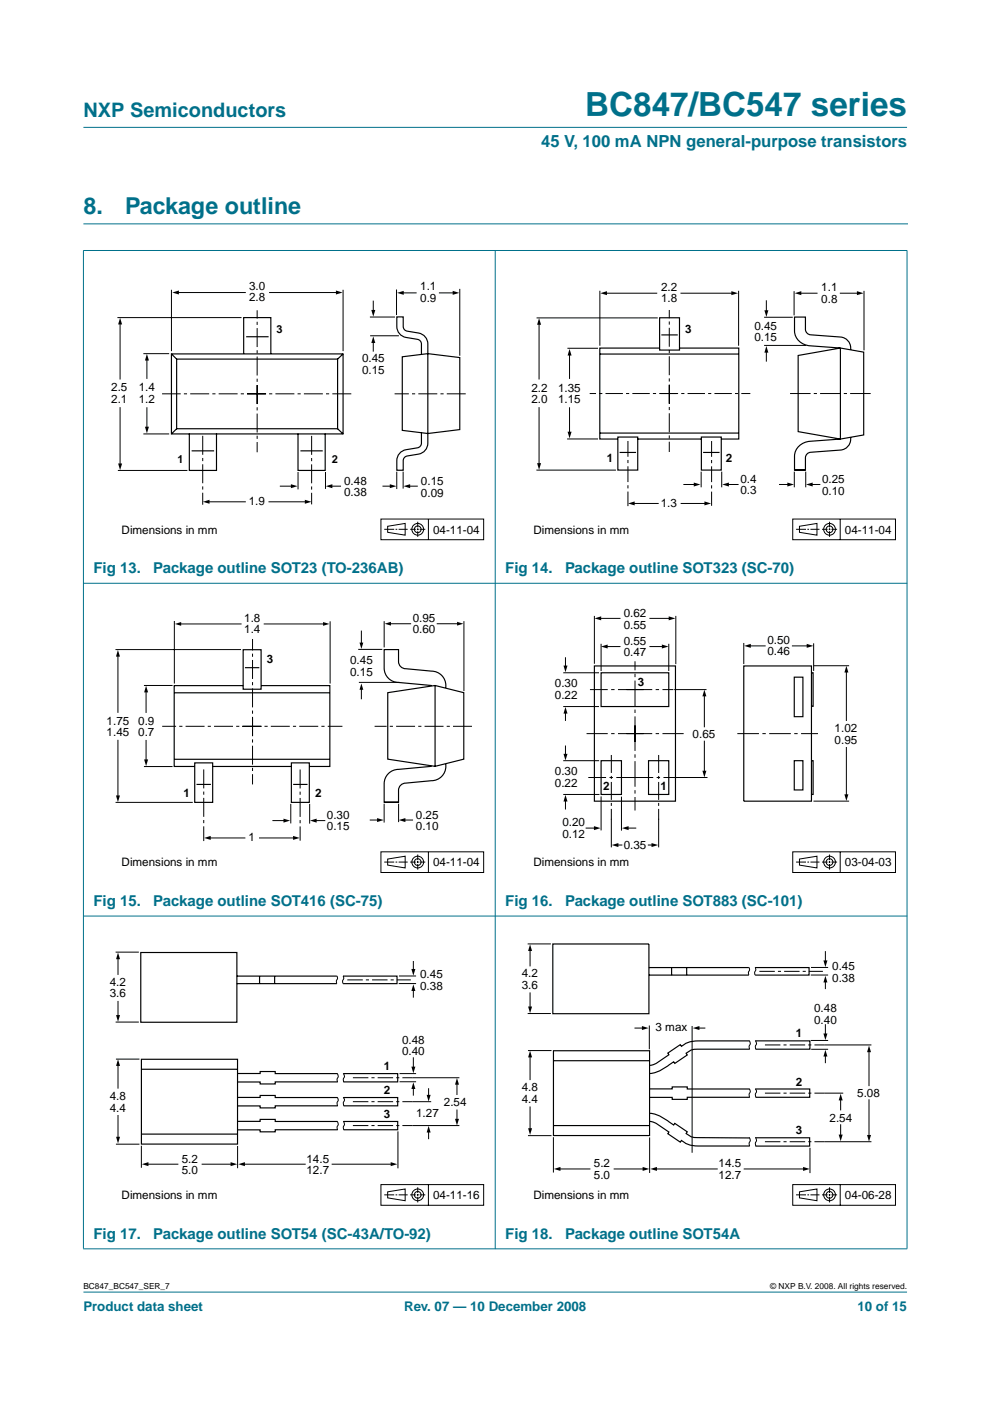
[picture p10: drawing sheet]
<svg xmlns="http://www.w3.org/2000/svg" width="210mm" height="297mm" viewBox="0 0 210 297" stroke-linecap="round" stroke-linejoin="round" font-family="sans-serif">
<g fill="#00708a" stroke="#00708a" stroke-width=".21">
<path d="M17.7 273.9h174.6z"/>
<path d="M17.7 27h174.6z"/>
<path d="M17.7 53.2v211.5z"/>
<path d="M105 53.1v211.7z"/>
<path d="M192.3 53.2v211.5z"/>
<path d="M17.6 53.1h174.8z"/>
<path d="M17.6 123.7h174.8z"/>
<path d="M17.6 194.2h174.8z"/>
<path d="M17.6 264.8h174.8z"/>
</g>
<path d="M17.7 47.5h174.7" fill="none" stroke="#00708a" stroke-width=".21"/>
<path d="M19.8 57.5h83.1v57.3h-83.1zM107.1 57.5h83.1v57.3h-83.1zM19.8 128h83.1v57.3h-83.1zM107.1 128h83.1v57.3h-83.1zM19.8 198.6h83.1v57.3h-83.1zM107.1 198.6h83.1v57.3h-83.1z" fill="none" stroke="#fff" stroke-width=".21"/>
<g fill="none" stroke="#000" stroke-width=".21">
<path d="M24.9 67.3h26.3M25.5 68.5v12M30.4 75h5.5M31.1 76.2v4.1M36.3 61.4v13M37.6 62h14.5M57.1 62h14.4M72.7 61.4v13M78.4 67.2h5.3M78.5 71.2h6.1M79.1 63.7v2.3M79.1 72.4v2.2"/>
<path d="M84.1 61.4v5.4M85.2 62.1h3.1M93.1 62.1h3.2M97.5 61.2v14.2M113.8 67.4h25.7M114.3 68.6v11.9M120.3 73.8h6.5M120.8 75.1v5.2M127.2 61.7v11.6M128.3 62.2h11M144.3 62.2h11M156.6 61.7v11.6"/>
<path d="M162 67.3h6.1M162 73.2h8.9M162.5 63.7v2.4M162.5 74.5v2.2M168.4 61.7v5.2M169.5 62.2h3.8M178.1 62.2h3.9M183.2 61.7v12.6M25 99.7h14.7M25.5 86.3v12.3M30.4 92h5.5M31.1 86.3v4.5"/>
<path d="M113.7 99.7h16.9M114.3 86.3v12.2M120.2 93.1h6.6M120.8 86.3v5.5M148.7 100v3.3M153 100v3.3M170.8 100v3.3M44.1 106.4h8M56.9 106.4h8M59.3 103.1h2.7M63.2 100.1v3.7M69 100.1v3.6"/>
<path d="M70.2 103.1h2.1M80.8 110h21.7v4.4h-21.7zM81.1 103.1h1.8M81.5 112.2h2.1M82.2 111.6l3.7-.6v2.5l-3.7-.6zM83.9 112.2h.3M84.1 100v3.7M84.5 112.2h1.9M85.5 100v3.6M86.7 103.1h1.9M87 112.2h1.2M88.4 112.2h.3"/>
<path d="M88.6 110.6v1.2M88.6 112v.4M88.6 112.6v1.2M89 112.2h1.2M90.8 110.1v4.3M134.2 106.7h5.5M144.3 106.7h5.3M144.9 102.7h2.5M154.3 102.7h2.3M165.2 102.7h2M168.1 110h21.8v4.4h-21.8zM168.4 100v3.3"/>
<path d="M168.8 112.2h2.1M169.5 111.6l3.7-.6v2.5l-3.7-.6zM171.2 112.2h.3M171.8 112.2h1.9M172 102.7h1.9M174.3 112.2h1.2M175.7 112.2h.4M175.9 110.6v1.2M175.9 112v.4M175.9 112.6v1.2M176.3 112.2h1.2M178.1 110.1v4.3"/>
<path d="M24.5 137.7h26.6M25 138.9v12.2M37 131.7v13.2M38.1 132.3h13.1M55.9 132.3h12.9M70 131.7v13.2M75.9 137.7h5.2M76.6 133.7v2.8M81.5 131.7v5.6M82.6 132.2h4.6M92.6 132.2h4.6M98.4 131.7v14.8"/>
<path d="M119.9 139.4v2M126 130.6v10.1M127.1 131.1h4.5M127.4 136.5v5.8M128.5 137.1h3.1M137.7 131.1h4.4M137.7 137.1h2.9M141.8 136.5v5.8M143.3 130.6v10.2M157.7 136.3v4.5M158.8 136.9h3.5M167.9 136.9h3.4"/>
<path d="M172.5 136.4v5.8M25 156.9v12M30.5 145.3h6.1M31 146.5v4.7M31 156.9v4.4M76.1 144.7h8.6M76.6 146v2.3M119.4 142.6h7.6M119.4 149.8h7.6M119.9 151v1.8M119.9 158.1v2M142.9 146.2h6.9"/>
<path d="M149.3 147.4v6.8M149.3 157v6.7M172.5 141.1h7.5M179.4 142.3v10.6M179.4 158.4v10.3M24.5 170.1h16.4M30.5 162.5h6.1M44.3 177.7h7.7M54.9 177.7h7.5M57.8 174h2.6M61.7 170.4v4.2M65.7 170.4v4.2"/>
<path d="M66.9 174h2.1M78.4 173.9h1.8M81.4 170.4v4M84.5 170.4v3.9M85.7 173.9h1.9M119.4 161.3h7.6M119.4 168.4h7.7M119.9 169.7v1.9M124.2 175.6h2M127.4 168.9v7.2M129.6 173.6v6.1M130.4 179.2h1.6"/>
<path d="M131.8 168.9v7.2M133 175.6h1.9M137.4 179.2h1M139.6 173.6v6.1M143.6 164.8h6.4M172.5 169.9h7.5M80.8 180.6h21.7v4.4h-21.7zM81.5 182.8h2.1M82.2 182.1l3.7-.6v2.5l-3.7-.6zM83.9 182.8h.3M84.5 182.8h1.9M87 182.8h1.2"/>
<path d="M88.4 182.8h.3M88.6 181.2v1.2M88.6 182.6v.4M88.6 183.2v1.2M89 182.8h1.2M90.8 180.6v4.4M168.1 180.6h21.8v4.4h-21.8zM168.8 182.8h2.1M169.5 182.1l3.7-.6v2.5l-3.7-.6zM171.2 182.8h.3M171.8 182.8h1.9M174.3 182.8h1.2"/>
<path d="M175.7 182.8h.4M175.9 181.2v1.2M175.9 182.6v.4M175.9 183.2v1.2M176.3 182.8h1.2M178.1 180.6v4.4M24.5 201.9h4.9M24.5 216.7h4.9M25 203.1v3.6M25 212.2v3.3M71.4 206.9l.2 .5-.3 .6 .1 .5M72.7 206.9l.2 .5-.3 .6 .1 .5"/>
<path d="M84.5 208.5h3.7M84.6 206.9h3.6M87.6 203.7v2M87.6 209.8v1.7M111.9 200.1h4.9M111.9 214.9h4.9M112.4 201.3v3.6M112.4 210.4v3.3M134.5 218h1.9M137.7 217.4v5.1M146.7 217.5v26.9M147.9 218h1.6"/>
<path d="M158.8 205.1l.1 .5-.2 .6 .1 .5M160.1 205.1l.2 .5-.3 .6 .1 .5M171.9 206.7h3.7M171.9 205.1h3.7M175 201.7v2.2M175 208v1.7M175 217.1v2.3M24.6 224.6h5M25 225.7v5.1M25 236.4v4.9M71.5 227.6l.1 .1a.83 .83 0 0 1-.1 1.1l.1 .6M71.5 237.8l.1 .1a.82 .82 0 0 1-.1 1.1l.1 .5"/>
<path d="M71.5 232.7l.1 .1a.77 .77 0 0 1-.1 1l.1 .7M72.8 227.6l.1 .1a.79 .79 0 0 1-.1 1.1l.1 .6M72.8 232.7l.1 .1a.73 .73 0 0 1-.1 1l.1 .7M72.8 237.8l.1 .1a.82 .82 0 0 1-.1 1.1l.1 .5M84.4 239.9v7.8M84.7 229.4h3.5M84.7 227.6h3.5M87.5 233.6h3.9M87.5 238.6h9.9M87.5 228.5h9.9M87.6 224.2v2.2M87.6 230.6v1.7"/>
<path d="M90.9 230.7v1.7M90.9 239.8v1.7M96.9 229.7v2.5M96.9 235.2v2.3M111.9 222.7h5M112.4 223.9v5.1M112.4 234.6v4.9M158.9 220.7v.1a.82 .82 0 0 1-.1 1.1l.1 .5M158.9 230.9v.1a.78 .78 0 0 1-.1 1l.1 .6M160.2 220.7v.1a.79 .79 0 0 1-.1 1.1l.1 .5M160.2 230.9v.1a.73 .73 0 0 1-.1 1l.2 .6M171.9 220.6h3.7"/>
<path d="M172 222.5h3.6M174.9 231.8h3.9M174.9 221.5h9.9M175 223.7v1.7M178.2 233v2.4M178.2 238.4v2.4M184.2 222.8v7.5M184.2 233.1v7.8M24.6 242.6h5M30 242.9v4.7M31.1 246.8h6.7M42.8 246.8h6.4"/>
<path d="M50.4 243v4.7M51.6 246.8h13.2M70.3 246.8h12.8M80.8 251.2h21.7v4.3h-21.7zM81.5 253.3h2.1M82.2 252.7l3.7-.6v2.5l-3.7-.6zM83.9 253.3h.3M84.5 253.3h1.9M87 253.3h1.2M88.4 253.3h.3M88.6 251.7v1.2M88.6 253.2v.3"/>
<path d="M88.6 253.7v1.2M89 253.3h1.2M90.8 251.2v4.3M111.9 240.8h5M117.3 241.1v7.5M118.5 247.8h6.7M130.1 247.8h6.4M137.7 241.2v7.5M138.9 247.8h13.3M157.7 247.8h12.9M158.9 241.2v.1a.82 .82 0 0 1-.1 1.1l.1 .5M160.2 241.2v.1a.82 .82 0 0 1-.1 1.1l.2 .5"/>
<path d="M168.1 251.2h21.8v4.3h-21.8zM168.8 253.3h2.1M169.5 252.7l3.7-.6v2.5l-3.7-.6zM171.2 253.3h.3M171.7 243.3v5.4M171.8 253.3h1.9M174.3 253.3h1.2M174.9 242.1h9.9M175.7 253.3h.4M175.9 251.7v1.2M175.9 253.2v.3M175.9 253.7v1.2"/>
<path d="M176.3 253.3h1.2M178.1 251.2v4.3"/>
<circle cx="88.6" cy="112.2" r=".71"/>
<circle cx="88.6" cy="112.2" r="1.24"/>
<circle cx="175.9" cy="112.2" r=".71"/>
<circle cx="175.9" cy="112.2" r="1.24"/>
<circle cx="88.6" cy="182.8" r=".71"/>
<circle cx="88.6" cy="182.8" r="1.24"/>
<circle cx="175.9" cy="182.8" r=".71"/>
<circle cx="175.9" cy="182.8" r="1.24"/>
<circle cx="88.6" cy="253.3" r=".71"/>
<circle cx="88.6" cy="253.3" r="1.24"/>
<circle cx="175.9" cy="253.3" r=".71"/>
<circle cx="175.9" cy="253.3" r="1.24"/>
</g>
<g fill="#000">
<path d="M25.5 67.4l.4 1.4h-.9zM31.1 75l.5 1.4h-.9zM36.5 62l1.4-.4v.8zM71.2 61.6l1.4 .4-1.4 .4zM78.7 65.7h.9l-.5 1.4zM79.1 71.3l.5 1.4h-.9zM84.2 62.1l1.4-.4v.8zM96 61.7l1.4 .4-1.4 .4zM114.3 67.4l.4 1.5h-.8zM120.8 74l.4 1.4h-.9zM127.3 62.2l1.4-.5v.9zM155.1 61.7l1.4 .5-1.4 .4z"/>
<path d="M162.1 65.8h.8l-.4 1.4zM162.5 73.4l.4 1.4h-.8zM168.5 62.2l1.4-.5v.9zM181.7 61.7l1.4 .5-1.4 .4zM25 98.3h.9l-.4 1.4zM30.7 90.5h.9l-.5 1.4zM113.9 98.2h.8l-.4 1.4zM120.3 91.5h.9l-.4 1.4zM43 106.4l1.4-.4v.8zM61.7 102.7l1.4 .4-1.4 .4zM64.6 106l1.4 .4-1.4 .4zM69.1 103.1l1.4-.4v.8z"/>
<path d="M82.6 102.7l1.5 .4-1.5 .4zM85.5 103.1l1.5-.4v.8zM133.2 106.7l1.4-.4v.9zM147.1 102.3l1.4 .4-1.4 .5zM149.4 106.3l1.4 .4-1.4 .5zM153.1 102.7l1.4-.4v.9zM166.9 102.3l1.4 .4-1.4 .5zM170.9 102.7l1.4-.4v.9zM25 137.8l.4 1.4h-.8zM37.1 132.3l1.3-.4v.8zM68.5 131.9l1.3 .4-1.3 .4zM76.2 136.2h.8l-.4 1.4z"/>
<path d="M81.6 132.2l1.3-.4v.8zM96.9 131.8l1.4 .4-1.4 .4zM126.1 131.1l1.4-.4v.8zM127.4 137.1l1.4-.4v.8zM140.3 136.7l1.4 .4-1.4 .4zM141.8 130.7l1.4 .4-1.4 .4zM157.8 136.9l1.4-.4v.9zM171 136.5l1.5 .4-1.5 .5zM31 145.4l.4 1.4h-.8zM76.6 144.9l.4 1.3h-.8zM119.5 141.1h.8l-.4 1.4zM119.9 149.9l.4 1.4h-.8z"/>
<path d="M119.5 159.8h.8l-.4 1.4zM149.3 146.2l.5 1.4h-.9zM179.4 141.2l.5 1.4h-.9zM24.6 168.7h.8l-.4 1.4zM30.6 161h.8l-.4 1.4zM43.3 177.7l1.4-.5v.9zM60.1 173.6l1.4 .4-1.4 .4zM62.1 177.2l1.4 .5-1.4 .4zM65.7 174l1.4-.4v.8zM79.9 173.4l1.5 .5-1.5 .4zM84.5 173.9l1.5-.5v.9zM119.9 168.5l.4 1.4h-.8z"/>
<path d="M125.9 175.2l1.4 .4-1.4 .4zM129.7 179.2l1.4-.5v.9zM131.9 175.6l1.4-.4v.8zM138.1 178.7l1.4 .5-1.4 .4zM148.9 163.4h.9l-.5 1.4zM179 168.4h.9l-.5 1.4zM25 202l.5 1.4h-.9zM24.6 215.2h.9l-.5 1.4zM87.2 205.4h.9l-.5 1.5zM87.6 208.7l.5 1.4h-.9zM112.4 200.2l.4 1.4h-.8zM112 213.4h.8l-.4 1.4z"/>
<path d="M136.1 217.5l1.4 .5-1.4 .4zM146.9 218l1.4-.5v.9zM174.6 203.6h.8l-.4 1.4zM175 206.9l.4 1.4h-.8zM174.6 219.1h.8l-.4 1.4zM25 224.6l.5 1.4h-.9zM87.2 226.1h.9l-.5 1.5zM87.6 229.5l.5 1.4h-.9zM90.5 232.1h.8l-.4 1.4zM96.5 237.2h.8l-.4 1.4zM96.9 228.6l.4 1.4h-.8zM112.4 222.8l.4 1.4h-.8z"/>
<path d="M112 239.2h.8l-.4 1.4zM175 222.6l.4 1.4h-.8zM178.2 231.9l.5 1.4h-.9zM184.2 221.7l.5 1.4h-.9zM24.6 241h.9l-.5 1.4zM30.1 246.8l1.4-.4v.8zM48.9 246.4l1.4 .4-1.4 .4zM50.5 246.8l1.4-.4v.8zM82.8 246.4l1.4 .4-1.4 .4zM90.9 238.7l.4 1.4h-.8zM117.4 247.8l1.4-.4v.9zM136.3 247.4l1.4 .4-1.4 .5z"/>
<path d="M137.9 247.8l1.4-.4v.9zM170.3 247.4l1.4 .4-1.4 .5zM177.8 240.6h.9l-.5 1.4zM183.8 240.6h.9l-.5 1.4z"/>
</g>
<g fill="none" stroke="#000" stroke-width=".21" stroke-dasharray="4 .7 .7 .7" stroke-linecap="butt">
<path d="M43 92.4v14.6M52.4 83.5h22.2M54.5 85.6v-19.8M54.5 81.7v14.2M56.4 83.5h-22M66.1 92.4v14.5M98.7 83.5h-15M141.9 85.6v-19.9M141.9 81.6v14.2M51.4 154h21.2M53.5 156v-20.5M53.5 152.1v14.2"/>
<path d="M55.4 154h-21M100.1 154h-20.7M43.2 163.1v15.2M63.6 163.1v15.1"/>
</g>
<g fill="none" stroke="#000" stroke-width=".25">
<path d="M36.3 75h36.4v17h-36.4zM36.3 75l1.2 1.1M37.5 76.1h34.1v14.8h-34.1zM51.7 75v-7.7h5.7v7.7M52.2 71.4h4.8M72.7 75l-1.1 1.1M85.3 75.6l5.4-.6 6.8 .8v15.3l-6.8 .8-5.4-.7zM89.4 75.1v-2.2a1.01 1.01 0 0 0-.9-1l-2.4-.4a2.35 2.35 0 0 1-2-2.3v-2h1.4v2a1.01 1.01 0 0 0 .8 1l2.5 .4a2.35 2.35 0 0 1 1.9 2.3v19a3.8 3.8 0 0 1-.9 3.9l-1 .5-2.5 .4a1.01 1.01 0 0 0-.8 1v2h-1.4a3.8 3.8 0 0 1 1-3.9l1-.5 2.4-.4a1.01 1.01 0 0 0 .9-1v-2.2M127.2 75.1h29.4M139.9 67.4h4.2v6.8h-4.2zM139.9 73.8h-12.7v19.3h3.8M140.2 71h3.5"/>
<path d="M144.1 73.8h12.5v19.3h-3.7M169.2 75.4l9-1.6 4.9 .9v17.5l-4.9 .9-9-1.6zM178.2 73.8l-6.5-.5a3.4 3.4 0 0 1-3.2-3.2v-2.9h2.3v2.7a1.2 1.2 0 0 0 1.1 1.1l6.3 .5a2.38 2.38 0 0 1 2.2 2.7M178.2 73.8v19.3l-6.5 .5a3.4 3.4 0 0 0-3.2 3.1v3h2.3v-2.7a1.2 1.2 0 0 1 1.1-1.1l6.3-.5a2.38 2.38 0 0 0 2.2-2.7M37.5 90.9l-1.2 1.1M40.1 91.9v7.8h5.8v-7.8M40.6 95.6h4.8M63.2 91.9v7.8h5.7v-7.8M63.7 95.6h4.7M71.6 90.9l1.1 1.1M127.2 91.8h29.4M131 92.7h4.2v7h-4.2z"/>
<path d="M131.4 95.9h3.5M135.2 93.1h13.5M148.7 92.7h4.2v7h-4.2zM149.1 95.9h3.5M168.5 99.7h2.3M51.6 137.8h3.8v8.3h-3.8zM37 146.9h32.9M51.5 145.4h-14.6v17.1h4.4M51.9 141.6h3.1M55.4 145.4h14.5v17.1h-4.3M82.2 146.9l10-1.6 6.1 1.6v14.1l-6.1 1.5-10-1.5zM91.5 145.3l-7-.6a3 3 0 0 1-3-3.1v-3.9h3v2.6a1.52 1.52 0 0 0 1.5 1.5l5.5 .5a3.1 3.1 0 0 1 3 3.5"/>
<path d="M92.2 145.3v17.2M126 141.2h17.2v28.7h-17.2zM127.4 142.6h14.4v7.2h-14.4zM157.7 141.2h14.3v28.7h-14.3zM168.4 143.6h1.8v8.3h-1.8zM172 142.6h.4v7.2l-.4-.1M37 161h32.9M41.3 161.7h3.8v8.4h-3.8zM41.7 166.3h3M45.1 162.5h16.7M61.8 161.7h3.8v8.4h-3.8zM62.2 166.3h3"/>
<path d="M81.5 170.1h3M94.5 162a3.1 3.1 0 0 1-3 3.5l-5.5 .5a1.52 1.52 0 0 0-1.5 1.6v2.5h-3v-3.9a3 3 0 0 1 3-3.1l7-.6M127.4 161.3h4.4v7.1h-4.4zM137.5 161.3h4.3v7.1h-4.3zM168.4 161.3h1.8v6.2h-1.8zM172 161.3h.4v7.1h-.4M29.8 202h20.4v14.7h-20.4zM50.2 207h21.2M50.2 208.6h21.2M55 207v1.6M58.2 207v1.6M72.7 207h11.5v1.6h-11.5"/>
<path d="M117.2 200.1h20.4v14.8h-20.4zM137.6 205.1h21.2M137.6 206.7h21.2M142.4 205.1v1.6M145.6 205.1v1.6M160.1 205.1h11.4v1.6h-11.4M30 224.6h20.4v18h-20.4zM30 226.7h20.4M50.4 227.6h4.8v-.4h3.2v.4h13.1M50.4 232.7h4.8v-.4h3.2v.4h13.1M50.4 237.8h4.8v-.5h3.2v.5h13.1M71.6 229.4h-13.2v.4h-3.2v-.4h-4.8"/>
<path d="M71.6 234.5h-13.2v.4h-3.2v-.4h-4.8M71.6 239.5h-13.2v.5h-3.2v-.4h-4.8M72.8 227.6h11.5v1.8h-11.4M72.8 232.7h11.5v1.8h-11.4M72.8 237.8h11.5v1.7h-11.4M117.3 222.8h20.4v18h-20.4zM117.3 224.9h20.4M117.3 238.6h20.4M137.7 230.9h4.8v-.5h3.2v.5h13.2M137.8 236a11 11 0 0 1 5 2.5l.3-.3 2.6 1.8-.2 .3 1 .7 .7 .2 11.7 .1M137.8 237.8l1.4 .4 2.6 1.8-.2 .4 2.6 1.8 .3-.4 1.1 .7 .9 .3 1.7 .2h10.7M158.9 220.7h-10.7l-1.7 .1-.9 .3-1.1 .7-.3-.3-2.6 1.8 .2 .3-2.6 1.8-1.4 .5"/>
<path d="M158.9 232.6h-13.2v.5h-3.2v-.4h-4.8M158.9 222.4l-11.7 .1-.7 .1-1 .7 .2 .4-2.6 1.8-.3-.4a11.1 11.1 0 0 1-5 2.5M160.2 230.9h11.5v1.7h-11.5M160.2 220.7h11.5v1.7h-11.4M30 240.5h20.4M160.2 241.2h11.5v1.8h-11.5"/>
</g>
<path d="M140.1 83.4h19M143.5 83.4h-18.5" fill="none" stroke="#000" stroke-width=".21" stroke-dasharray="3.7 .7 .7 .7" stroke-linecap="butt"/>
<path d="M133.1 93.5v13.8M150.9 93.5v13.7" fill="none" stroke="#000" stroke-width=".21" stroke-dasharray="3.4 .7 .7 .7" stroke-linecap="butt"/>
<path d="M184.6 83.4h-17.2" fill="none" stroke="#000" stroke-width=".21" stroke-dasharray="4.4 .7 .7 .7" stroke-linecap="butt"/>
<path d="M156.3 155.5h17.1" fill="none" stroke="#000" stroke-width=".21" stroke-dasharray="4.6 .7 .7 .7" stroke-linecap="butt"/>
<path d="M132.9 155.5h12M132.9 146.2h9.9M134.6 157.3v-17.1M134.6 153.8v18M136.5 155.5h-12.1M136.5 146.2h-11.4M133.1 164.8h10.7M136.1 164.8h-11.4" fill="none" stroke="#000" stroke-width=".21" stroke-dasharray="5.4 .7 .7 .7" stroke-linecap="butt"/>
<path d="M129.6 160.1v13.7M139.6 160.1v13.7" fill="none" stroke="#000" stroke-width=".21" stroke-dasharray="3.8 .6 .6 .6" stroke-linecap="butt"/>
<path d="M73.6 207.8h13.5M161 205.9h13.5M74.8 233.6h12.7M74.8 238.6h12.7M74.8 228.5h12.7M162.2 231.8h12.7M162.2 221.5h12.7M162.2 242.1h12.7" fill="none" stroke="#000" stroke-width=".21" stroke-dasharray="3.3 .7 .7 .7" stroke-linecap="butt"/>
<text font-size="7.1" fill="#00708a" x="124.1" y="24.7">BC847/BC547 series</text>
<g font-size="4.9" fill="#00708a">
<text x="17.7" y="45.5">8.</text>
<text x="26.5" y="45.5">Package outline</text>
</g>
<text font-size="4.2" fill="#00708a" x="17.7" y="24.9">NXP Semiconductors</text>
<text font-size="3.5" fill="#00708a" x="114.7" y="31.1">45 V, 100 mA NPN general-purpose transistors</text>
<g font-size="3.2" fill="#00708a">
<text x="19.8" y="121.5">Fig 13.</text>
<text x="32.5" y="121.5">Package outline SOT23 (TO-236AB)</text>
<text x="107.1" y="121.5">Fig 14.</text>
<text x="119.8" y="121.5">Package outline SOT323 (SC-70)</text>
<text x="19.8" y="192.1">Fig 15.</text>
<text x="32.5" y="192.1">Package outline SOT416 (SC-75)</text>
<text x="107.1" y="192.1">Fig 16.</text>
<text x="119.8" y="192.1">Package outline SOT883 (SC-101)</text>
<text x="19.8" y="262.7">Fig 17.</text>
<text x="32.5" y="262.7">Package outline SOT54 (SC-43A/TO-92)</text>
<text x="107.1" y="262.7">Fig 18.</text>
<text x="119.8" y="262.7">Package outline SOT54A</text>
</g>
<g font-size="2.8" fill="#00708a">
<text x="17.7" y="278">Product data sheet</text>
<text x="85.7" y="278">Rev. 07 — 10 December 2008</text>
<text x="181.8" y="278">10 of 15</text>
</g>
<g font-size="2.5">
<text x="52.8" y="61.5">3.0</text>
<text x="52.8" y="63.9">2.8</text>
<text x="89.1" y="61.5">1.1</text>
<text x="89.1" y="64">0.9</text>
<text x="140.2" y="61.6">2.2</text>
<text x="140.2" y="64.1">1.8</text>
<text x="174.1" y="61.7">1.1</text>
<text x="174.1" y="64.2">0.8</text>
<text x="145.2" y="70.5">3</text>
<text x="160" y="69.9">0.45</text>
<text x="76.8" y="76.8">0.45</text>
<text x="160" y="72.4">0.15</text>
<text x="23.6" y="82.9">2.5</text>
<text x="29.4" y="82.9">1.4</text>
<text x="76.8" y="79.3">0.15</text>
<text x="112.7" y="83">2.2</text>
<text x="118.3" y="83">1.35</text>
<text x="23.6" y="85.3">2.1</text>
<text x="29.4" y="85.3">1.2</text>
<text x="112.7" y="85.5">2.0</text>
<text x="118.3" y="85.5">1.15</text>
<text x="128.7" y="98">1</text>
<text x="153.9" y="98">2</text>
<text x="52.7" y="107.2">1.9</text>
<text x="73" y="102.7">0.48</text>
<text x="73" y="105.2">0.38</text>
<text x="89.3" y="102.8">0.15</text>
<text x="89.3" y="105.3">0.09</text>
<text x="140.1" y="107.5">1.3</text>
<text x="157" y="102.4">0.4</text>
<text x="157" y="104.8">0.3</text>
<text x="174.3" y="102.4">0.25</text>
<text x="174.3" y="104.9">0.10</text>
<text x="25.8" y="113.1">Dimensions in mm</text>
<text x="91.8" y="113.1">04-11-04</text>
<text x="113.1" y="113.1">Dimensions in mm</text>
<text x="179.1" y="113.1">04-11-04</text>
<text x="51.8" y="131.8">1.8</text>
<text x="87.5" y="131.8">0.95</text>
<text x="132.3" y="130.9">0.62</text>
<text x="51.8" y="134.3">1.4</text>
<text x="87.5" y="134.2">0.60</text>
<text x="132.3" y="133.3">0.55</text>
<text x="132.3" y="136.7">0.55</text>
<text x="162.7" y="136.5">0.50</text>
<text x="56.6" y="140.6">3</text>
<text x="74.2" y="140.8">0.45</text>
<text x="74.2" y="143.3">0.15</text>
<text x="132.3" y="139.1">0.47</text>
<text x="162.7" y="139">0.46</text>
<text x="117.6" y="145.7">0.30</text>
<text x="117.6" y="148.2">0.22</text>
<text x="135.2" y="145.3">3</text>
<text x="22.6" y="153.6">1.75</text>
<text x="29.3" y="153.6">0.9</text>
<text x="177" y="155.3">1.02</text>
<text x="22.6" y="156.1">1.45</text>
<text x="29.3" y="156.1">0.7</text>
<text x="146.9" y="156.4">0.65</text>
<text x="177" y="157.8">0.95</text>
<text x="117.6" y="164.4">0.30</text>
<text x="117.6" y="166.9">0.22</text>
<text x="127.9" y="167.6">2</text>
<text x="140" y="167.6">1</text>
<text x="38.9" y="169">1</text>
<text x="66.8" y="169">2</text>
<text x="69.3" y="173.6">0.30</text>
<text x="88.2" y="173.6">0.25</text>
<text x="52.7" y="178.4">1</text>
<text x="69.3" y="176">0.15</text>
<text x="88.2" y="176.1">0.10</text>
<text x="119.2" y="175.2">0.20</text>
<text x="119.2" y="177.7">0.12</text>
<text x="132.3" y="180">0.35</text>
<text x="25.8" y="183.7">Dimensions in mm</text>
<text x="91.8" y="183.7">04-11-04</text>
<text x="113.1" y="183.7">Dimensions in mm</text>
<text x="179.1" y="183.7">03-04-03</text>
<text x="23.3" y="209">4.2</text>
<text x="89.1" y="207.5">0.45</text>
<text x="89.1" y="209.9">0.38</text>
<text x="110.6" y="207.1">4.2</text>
<text x="110.6" y="209.6">3.6</text>
<text x="176.4" y="205.6">0.45</text>
<text x="176.4" y="208.1">0.38</text>
<text x="23.3" y="211.4">3.6</text>
<text x="172.6" y="214.6">0.48</text>
<text x="85.3" y="221.3">0.48</text>
<text x="139" y="218.5">3 max</text>
<text x="168.7" y="219.9">1</text>
<text x="172.6" y="217.1">0.40</text>
<text x="81.4" y="226.9">1</text>
<text x="85.3" y="223.7">0.40</text>
<text x="23.3" y="233.2">4.8</text>
<text x="81.4" y="232">2</text>
<text x="110.6" y="231.4">4.8</text>
<text x="110.6" y="233.9">4.4</text>
<text x="168.7" y="230.2">2</text>
<text x="181.8" y="232.6">5.08</text>
<text x="23.3" y="235.7">4.4</text>
<text x="81.4" y="237.1">3</text>
<text x="88.2" y="236.8">1.27</text>
<text x="94.1" y="234.4">2.54</text>
<text x="175.9" y="237.8">2.54</text>
<text x="168.7" y="240.4">3</text>
<text x="38.6" y="246.5">5.2</text>
<text x="38.6" y="249">5.0</text>
<text x="65" y="246.5">14.5</text>
<text x="65" y="249">12.7</text>
<text x="125.9" y="247.5">5.2</text>
<text x="125.9" y="250">5.0</text>
<text x="152.3" y="247.5">14.5</text>
<text x="152.3" y="250">12.7</text>
<text x="25.8" y="254.2">Dimensions in mm</text>
<text x="91.8" y="254.2">04-11-16</text>
<text x="113.1" y="254.2">Dimensions in mm</text>
<text x="179.1" y="254.2">04-06-28</text>
</g>
<g font-size="2.3">
<text x="58.6" y="70.6">3</text>
<text x="37.6" y="98.1">1</text>
<text x="70.4" y="98.1">2</text>
</g>
<g font-size="1.8">
<text x="17.7" y="273.4">BC847_BC547_SER_7</text>
<text x="163.3" y="273.4">© NXP B.V. 2008. All rights reserved.</text>
</g>
</svg>
